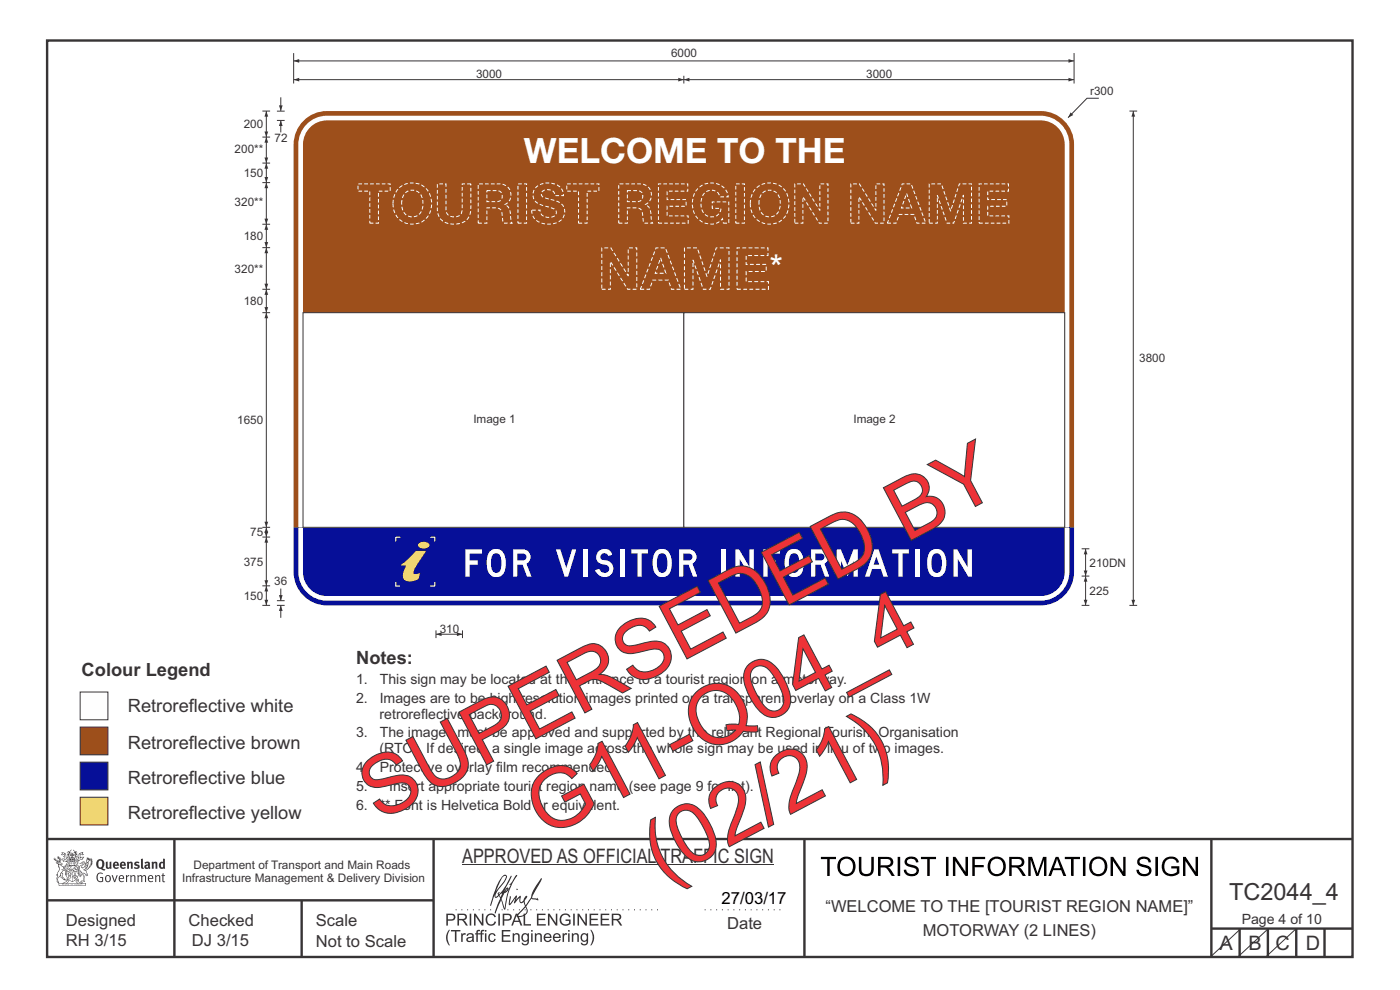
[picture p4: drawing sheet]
<svg xmlns="http://www.w3.org/2000/svg" width="297mm" height="210mm" viewBox="0 0 297 210" stroke-linecap="round" stroke-linejoin="round" font-family="sans-serif">
<g fill="none" stroke="#373435" stroke-width=".51">
<path d="M10 8.6h276.9v194.4h-276.9zM10 178h277M37 178v25M92 178v25M170.7 177.9v25M257 178v25M10 191h82M64 191v12M257 197h30M263 197v6M269 197v6M275 197v6"/>
<path d="M281 197v6"/>
</g>
<path d="M96.7 193h43.3M149.5 193h16.8" fill="none" stroke="#373435" stroke-width=".21" stroke-dasharray=".2 1" stroke-linecap="butt"/>
<path d="M98 183.5h66.2" fill="none" stroke="#373435" stroke-width=".21"/>
<g fill="#373435">
<path d="M21.1 182.6a.94 .94 0 0 0 .2 1.4 .84 .84 0 0 0 0-1.5zM20.7 182.5a.92 .92 0 0 1 1.1-.1 .92 .92 0 0 1 .3 1.2l-.3 .6 .6 .2-.1 .2-.6-.1a1.41 1.41 0 0 1-1.3-1.2z" fill-rule="evenodd"/>
<path d="M22.5 182.8h.3v1.1l.2 .1 .2-.1v-1.1h.4l.1 1.4a1.27 1.27 0 0 1-1.2-.1z" fill-rule="evenodd"/>
<path d="M24.5 183.1l-.1 .3h.4l-.1-.3zM24.1 183a.66 .66 0 0 1 .9-.1 .66 .66 0 0 1 .2 .8h-.8v.2a.42 .42 0 0 0 .7 0l.1 .2a.79 .79 0 0 1-1.1 0 .79 .79 0 0 1 0-1.1z" fill-rule="evenodd"/>
<path d="M25.9 183.1l-.1 .3h.5l-.1-.3zM25.6 183a.66 .66 0 0 1 .8-.1 .66 .66 0 0 1 .3 .8h-.9l.1 .2a.42 .42 0 0 0 .6 0l.2 .2a.79 .79 0 0 1-1.1 0 .79 .79 0 0 1 0-1.1z" fill-rule="evenodd"/>
<path d="M26.9 182.9l.4-.1v.1a.46 .46 0 0 1 .5-.1 .46 .46 0 0 1 .4 .4v1.1h-.4v-1l-.2-.2-.2 .1v1.1h-.4z" fill-rule="evenodd"/>
<path d="M28.5 183l.5-.2 .6 .1-.2 .3-.5-.1v.2a.56 .56 0 0 1 .7 .6 .56 .56 0 0 1-.8 .4l-.4-.1 .1-.3 .5 .1 .2-.1-.6-.4z" fill-rule="evenodd"/>
<path d="M29.9 182.2l.4-.1v1.8l.2 .4h-.4l-.2-.2z" fill-rule="evenodd"/>
<path d="M31.1 183.7v.3h.3v-.4zM30.6 183a.67 .67 0 0 1 .7-.2 .67 .67 0 0 1 .5 .5l.1 .8-.2 .3-.2-.2a.5 .5 0 0 1-.7 0 .5 .5 0 0 1 0-.7l.6-.1v-.3l-.6 .1z" fill-rule="evenodd"/>
<path d="M32.2 182.9l.3-.1 .1 .1a.46 .46 0 0 1 .5-.1 .46 .46 0 0 1 .3 .4v1.1h-.4v-1l-.1-.2-.3 .1v1.1h-.4z" fill-rule="evenodd"/>
<path d="M34.2 183.1v.7l.2 .2 .2-.1v-.7zM34.6 182.1l.4 .1v2.1l-.3-.1a.71 .71 0 0 1-1-.6 .71 .71 0 0 1 .9-.7z" fill-rule="evenodd"/>
<path d="M20.8 185.3l.7-.2 .3 .2-.1 .1a.69 .69 0 0 0-.9 .1 .69 .69 0 0 0-.1 .9l.3 .4 .5 .1h.2v-.7h-.4l-.1-.1h.7v.9a.96 .96 0 0 1-1.2-.1 .96 .96 0 0 1-.2-1.1z" fill-rule="evenodd"/>
<path d="M22.6 186a.57 .57 0 0 0-.1 .6 .57 .57 0 0 0 .6 .3 .7 .7 0 0 0-.2-1.1zM22.4 185.8a.69 .69 0 0 1 1.1 .6 .69 .69 0 0 1-1.1 .5 1.04 1.04 0 0 1 0-1.1z" fill-rule="evenodd"/>
<path d="M23.7 185.7l.2-.1 .4 1.3 .4-1.2h.3l-.6 1.4h-.2z" fill-rule="evenodd"/>
<path d="M25.6 185.8l-.2 .4h.7l-.2-.4zM25.3 185.8a.59 .59 0 0 1 .8-.1 .59 .59 0 0 1 .2 .7l-.9 .1a.45 .45 0 0 0 .3 .4 .45 .45 0 0 0 .5-.1l.1 .2a.74 .74 0 0 1-1-.1 .74 .74 0 0 1 0-1.1z" fill-rule="evenodd"/>
<path d="M26.7 185.7l.2-.1 .1 .3 .4-.3v.3l-.4 .2v1h-.3z" fill-rule="evenodd"/>
<path d="M27.6 185.7l.2-.1 .1 .2a.45 .45 0 0 1 .5-.2 .45 .45 0 0 1 .3 .4v1.1h-.2v-1.1l-.2-.2-.4 .2v1.1h-.2z" fill-rule="evenodd"/>
<path d="M29.1 185.7l.3-.1v.2l.4-.2 .4 .3 .3-.3a.37 .37 0 0 1 .5 .4v1.1h-.2v-1.1l-.2-.2-.4 .2v1.1h-.2v-1.1l-.2-.2-.4 .2v1.1h-.2z" fill-rule="evenodd"/>
<path d="M31.8 185.8l-.2 .4h.7l-.2-.4zM31.5 185.8a.59 .59 0 0 1 .8-.1 .59 .59 0 0 1 .2 .7l-.9 .1a.45 .45 0 0 0 .3 .4 .45 .45 0 0 0 .5-.1l.1 .2a.74 .74 0 0 1-1-.1 .74 .74 0 0 1 0-1.1z" fill-rule="evenodd"/>
<path d="M32.9 185.7l.2-.1v.2a.45 .45 0 0 1 .5-.2 .45 .45 0 0 1 .4 .4v1.1h-.2v-1.1l-.2-.2-.4 .2v1.1h-.3z" fill-rule="evenodd"/>
<path d="M34.5 185.3l.2-.1v.5h.3v.1h-.3v1v.1h.3l-.1 .2-.4-.1-.1-1.2h-.1v-.1h.1z" fill-rule="evenodd"/>
<path d="M13.2 180.9l.5 .2-.6 .2 .3-.3zM13.7 181.2l.2 .1 .1 1 .4-.5v.5h-.1l-.2 .3-.7 .1 .1-.3-.4-.1 .3-.1 .6 .2-.4-.7h.2zM13.2 180.7v.4l-.3 .2 .3 .1 .4-.2 .1 .4-.3 .2h.2l.2 .5-.4-.2-.4 .1 .5 .6 .2-.1 .8 .1-.6 .6 .2 .1 .6-.2-.1-.3 .3-.2h-.2l-.1 .5-.5 .1 .5-.7h-.5l.6-.2-.5 .1 .4-.3-.1-.6-.1-.1-.3 .5v-.2a.8 .8 0 0 0-.9-1.1z" fill-rule="evenodd"/>
<path d="M16.9 181.1l.6-.2-.3 .2 .4 .2zM16.8 181.2h.1l.1 .9 .3-.2 .4-.1-.3 .3v.2h-.4l-.3 .3-.1-.3h-.3l.1-.2-.1-.4 .4 .6 .1-.1zM16.2 181.5v.9l.4 .1h-.7l.7 .1-.2 .1h-.3l.4 .4h-.2v.4l-.5-.9 .5 1 .4-.6-.4-.2 .8-.5 .3 .1 .4-.5 .1-.2-.9 .2v-.7l.4 .2 .5-.1-.4-.2 .2-.3a.88 .88 0 0 0-1 1.2z" fill-rule="evenodd"/>
<path d="M15.5 182.9l.2 .2h-.1v.3l-.1-.3h-.1h.1z" fill-rule="evenodd"/>
<path d="M15 182.9l.3 .2h-.2v.3v-.3h-.2h.2z" fill-rule="evenodd"/>
<path d="M14.9 182.8h.9v.7l-.2 .1-.8-.1zM14.8 182.4l-.2 1.3h1.4l-.2-1.3-.1 .2h-.8z" fill-rule="evenodd"/>
<path d="M14.9 184.5v.2l.2-.1v-.1zM14.4 183.8l.2 .2-.3 .2v.5l.2 .1 .3-.1-.4-.4 .3 .2 .4-.1-.2-.4 .2-.2zM14.2 183.7h1a.5 .5 0 0 0 0 .8l-.3 .3a.47 .47 0 0 1-.6 0 .47 .47 0 0 1 0-.7l.1-.1z" fill-rule="evenodd"/>
<path d="M15.6 184.2l.1-.1a.33 .33 0 0 1 .5-.2 .33 .33 0 0 1 .1 .5l-.3-.1 .2-.2h-.4l-.1 .1 .2 .1 .1 .2h.3v.3h-.6l.1-.2-.3-.1zM15.5 184.2l-.2 .4h.3l-.1 .2h.9v-.2a.44 .44 0 0 0 0-.7 .44 .44 0 0 0-.7 .1z" fill-rule="evenodd"/>
<path d="M15.7 185.7l.4 .1zM15.9 185.2l.1 .4h-.2zM15.9 185.1l-.3 .7-.3 .2a.98 .98 0 0 1 1.1 .1z" fill-rule="evenodd"/>
<path d="M15.6 186l.3 .2v-.2h.2l-.2 .5v-.2l-.3 .1 .2-.2z" fill-rule="evenodd"/>
<path d="M15 185.3l.1 .1-.2 .3zM14.6 185.9h.4a.22 .22 0 0 1-.2 .3 .22 .22 0 0 1-.2-.3zM14.5 185.3l.2 .4zM14.5 185.8l.5 .1zM14.7 185.2l.2 .1-.1 .4zM14.4 185.2l.1 .5a.36 .36 0 0 0 0 .5 .36 .36 0 0 0 .5 0 .36 .36 0 0 0 0-.5 .41 .41 0 0 0 0-.5 .41 .41 0 0 0-.6 0z" fill-rule="evenodd"/>
<path d="M14.6 184.1l.2 .2z" fill-rule="evenodd"/>
<path d="M18.3 183.4l.1-.1-.1 .4-.4 .4z" fill-rule="evenodd"/>
<path d="M17.5 182.9l.2-.1 .2 .2-.7 .8v.3l.3 .1a1.07 1.07 0 0 0 .7-.9l.4-.3v.2a1.36 1.36 0 0 1-1 1.3 1.32 1.32 0 0 0 1.2-1.6l.5-.7-.2 .5 .3-.2-.3 .4 .4-.2-.4 .5 .4-.1-.5 .2h.4l-.4 .2h.4l-.4 .1 .1 .1h-.2l.1 .2-.3 .1a.82 .82 0 0 1-.9 .6l.3 .1 .5 .9-.3 .1-.2-.4-.4-.2 .1 1.8 .2 .1-.6 .2-.2-.2 .5-.1v-.2a2.24 2.24 0 0 0-.7-2.1l-.1-.2a.7 .7 0 0 1 .7-1l.1-.2zM16.6 184.6l.4 1.2 .2-.8 .2 .3-.4 .7-.3-.8h-.2l.2-.2zM18.5 182.2l.1 .3 .1-.2 .1 .3 .1-.3v.2l-.7 .6zM16.8 183.2l.7-.1v.2a.87 .87 0 0 0-.7 .6 .87 .87 0 0 0 .2 .9l.1 .4-.1 .5-.2-1.1-.2-.1-.2 .1 .2 .3-.2 .3 .3 .1 .2 .7h.3l.2-.6a1.61 1.61 0 0 1 .2 1.4h-.3l-.2 .3h.2l.1 .2 .2-.2h.4l-.1-.3-.1-1.5 .2 .1a.4 .4 0 0 0 .2 .3 .4 .4 0 0 0 .5 0l-.5-1 .8-.6 .1-.3h.2l-.1-.1 .4-.3h-.2l.2-.3-.1 .1 .1-.3-.1 .1 .1-.4h-.1l.1-.3-.1-.1-.1 .2-.1-.4-.3 .4v-.4l-.1 .2-.2-.3v.3l-.3-.4-.3 1.6a.58 .58 0 0 1-.8 .6l.7-.8v-.4h-.4z" fill-rule="evenodd"/>
<path d="M18.2 185.4l.2 .1z" fill-rule="evenodd"/>
<path d="M12.5 187.5h5.6v.3h-5.5zM13.5 187.4l.5-.3 .4-.4v.1l.1 .1-.3 .4zM14 186.6h.2l-.1 .2zM16.3 186.7l.3 .4 .6 .3h-.6l-.3-.2-.1-.3zM16.4 186.6h.2l-.1 .2zM12.4 187.4l.1 .5h5.7l.1-.5-.8-.1-.7-.2-.2-.2 .1-.4a.47 .47 0 0 0-.6 .3 .47 .47 0 0 0 .4 .6h-2.3a.47 .47 0 0 0 .4-.6 .47 .47 0 0 0-.6-.3l.1 .4-.3 .2-.6 .2z" fill-rule="evenodd"/>
<path d="M13.3 187.6v.1zM13.3 187.5l-.1 .3h.2z" fill-rule="evenodd"/>
<path d="M13.5 187.5l.1 .3 .1-.3v.2z" fill-rule="evenodd"/>
<path d="M13.9 187.5l.1 .3zM13.8 187.5v.3l.2-.1v-.1z" fill-rule="evenodd"/>
<path d="M14.2 187.6l.1 .1zM14.2 187.5l-.1 .3h.3z" fill-rule="evenodd"/>
<path d="M14.4 187.5h.2v.3h-.2z" fill-rule="evenodd"/>
<path d="M15.1 187.6v.1zM15.1 187.5l-.2 .3h.3z" fill-rule="evenodd"/>
<path d="M15.2 187.5h.2v.3z" fill-rule="evenodd"/>
<path d="M15.8 187.5h.2l-.1 .3z" fill-rule="evenodd"/>
<path d="M16.1 187.5l.1 .3z" fill-rule="evenodd"/>
<path d="M16.3 187.5l.1 .3zM16.3 187.5v.3l.2-.1v-.1z" fill-rule="evenodd"/>
<path d="M16.6 187.5h.2v.3h-.2z" fill-rule="evenodd"/>
<path d="M16.9 187.5l.1 .3h-.1z" fill-rule="evenodd"/>
<path d="M17.1 187.5l.1 .3z" fill-rule="evenodd"/>
<path d="M17.3 187.5l.1 .3z" fill-rule="evenodd"/>
<path d="M14.9 182.1a.71 .71 0 0 1 .9 .1zM15.6 182.2l.2 .2zM15 182.2l.3 .1zM14.8 182.3l.1 .1zM15.2 181.9h.2zM15.2 181.3h.1v.2zM15.2 181h.2v.2zM15.3 181.6l.1 .2h-.2zM15.4 181.3l.1 .2zM14.9 181.3l.2 .2h-.2zM15.6 181.3h.1v.2zM14.4 180.6l-.3 .3 .5-.2v.5l-.3-.1-.1 .6 .2-.5 .3 .9-.1 .4h1.3v-.4l.4-.9 .1 .4-.1-.6-.2 .1v-.4l.3 .2-.2-.4-.2 .3-.5-.6v.1a.41 .41 0 0 1 .3 .4 .41 .41 0 0 1-.2 .4l.2-.2a1 1 0 0 1 0 1.1l-.3-.1v-.3h.4l-.2-.2 .2-.3-.3 .1v-.4l-.3 .2-.2-.2 .1 .4-.4-.1 .1 .3-.1 .2h.4l-.1 .3-.3 .1a.93 .93 0 0 1 .1-1.1l.1 .3-.1-.4h-.1l.4-.6-.5 .5-.1-.1z" fill-rule="evenodd"/>
<path d="M12.4 183.4l.4 .1 .6 .5v.3a.83 .83 0 0 1 .6 1.1v-.2a.8 .8 0 0 0-1-.8l.4 .2-.6 .7-.1 .5a.95 .95 0 0 0-.3 1.3l-.2-.1a.77 .77 0 0 1 .2-1.1l-.1-.5-.2 .1 .3-.5a1.31 1.31 0 0 0 0-1.6zM13 185.3h.2v.8l.5 .4-.2-.1a.68 .68 0 0 1-.6-.8zM12.1 183a.68 .68 0 0 1 1 .3l-.5 .1-.2-.3zM11.4 182.1a1.19 1.19 0 0 0 .9 .8h-.5l.5 .4 .1 .6a.9 .9 0 0 1-.2 1.2l-.3 .5h.3v.2a1.04 1.04 0 0 0-.1 1.2l.1 .3 .3-.1v-.1a.8 .8 0 0 1 .2-1.1l.1-.3a.89 .89 0 0 0 1.1 .9l-.7-.6 .2-.8-.3-.1 .4-.5 .4 .3v.8a1.01 1.01 0 0 0-.2-1.4l.3-.5-.4 .3a.41 .41 0 0 1 .4-.5h-.1l-.5 .2-.5-.3 .3-.1a.5 .5 0 0 0-.5-.5l.3-.3-.3 .1 .2-.4v-.2l-.2 .3v-.6l-.1 .4-.2-.6v.3l-.3-.2 .3 .3-.3-.1a.62 .62 0 0 1 .5 .9l-.1-.4v.4l-.3-.1v-.4l-.1 .3-.1-.3-.2 .2v-.5l-.1 .3-.1-.4v.4z" fill-rule="evenodd"/>
<path d="M12.6 183.1l.1-.1 .2 .2z" fill-rule="evenodd"/>
<path d="M14 183.6h2.7v1l-.1-.9h-2.6v1.2h2.6v-.3v.6v-.2h-1.2v2a2.13 2.13 0 0 0 1.3-1.8 1.69 1.69 0 0 1-1.6 1.8l-.6-.4-.4-.6-.1-1.2v.6l.4 .8 .9 .8v-2h-1.2z" fill-rule="evenodd"/>
<circle cx="17.7" cy="182.9" r=".08"/>
</g>
<path d="M94.7 193.8h.9a.77 .77 0 0 1 1 .7 .77 .77 0 0 1-.9 .8h-.7v1h-.3zM95 194.1v.9h.7a.47 .47 0 0 0 .6-.4 .47 .47 0 0 0-.6-.5zM97 193.8h1.2a.7 .7 0 0 1 .9 .6 .7 .7 0 0 1-.7 .8l.9 1.1h-.5l-.3-.5a.9 .9 0 0 0-1.1-.6v1.1h-.4zM97.4 194.1v.8h.7a.44 .44 0 0 0 .6-.3 .44 .44 0 0 0-.5-.5zM99.6 193.8h.4v2.5h-.4zM100.6 193.8h.3l1.3 2v-2h.4v2.5h-.4l-1.3-2v2h-.3zM103.4 194a1.1 1.1 0 0 1 1.8 .5l-.3 .1a.82 .82 0 0 0-1.1-.5 .82 .82 0 0 0-.4 1.2 .78 .78 0 0 0 .7 .8 .78 .78 0 0 0 .8-.7l.3 .1a1.17 1.17 0 0 1-1.4 .8 1.17 1.17 0 0 1-.8-1.5zM105.7 193.8h.4v2.5h-.4zM106.6 193.8h1a.77 .77 0 0 1 1 .7 .77 .77 0 0 1-1 .8h-.6v1h-.4zM107 194.1v.9h.6a.47 .47 0 0 0 .6-.4 .47 .47 0 0 0-.6-.5zM109.4 193.8h.4l1 2.5h-.4l-.3-.7h-1l-.3 .7h-.3zM109.6 194.1l-.4 1.2h.8zM111.1 193.8h.3v2.2h1.2v.3h-1.5zM113.9 193.8h1.8v.3h-1.5v.8h1.4v.3h-1.4v.8h1.6v.3h-1.9zM116.2 193.8h.4l1.3 2v-2h.3v2.5h-.3l-1.3-2v2h-.4zM119.1 194a1.15 1.15 0 0 1 1.9 .5l-.3 .1a.91 .91 0 0 0-1.3-.4 .91 .91 0 0 0-.3 1.3 .98 .98 0 0 0 1.6 .3v-.5h-.7v-.3h1v1a1.37 1.37 0 0 1-1.9 0 1.37 1.37 0 0 1 0-2zM121.6 193.8h.3v2.5h-.3zM122.5 193.8h.4l1.3 2v-2h.3v2.5h-.3l-1.4-2v2h-.3zM125.1 193.8h1.8v.3h-1.5v.8h1.4v.3h-1.4v.8h1.6v.3h-1.9zM127.4 193.8h1.9v.3h-1.5v.8h1.4v.3h-1.4v.8h1.5v.3h-1.9zM129.8 193.8h1.1a.7 .7 0 0 1 .9 .6 .7 .7 0 0 1-.7 .8l.9 1.1h-.4l-.3-.5a.9 .9 0 0 0-1.2-.6v1.1h-.3zM130.1 194.1v.8h.7a.44 .44 0 0 0 .6-.3 .44 .44 0 0 0-.5-.5zM95.2 197.2h.3l-.4 .7a2.89 2.89 0 0 0 .4 2.6h-.3a2.55 2.55 0 0 1 0-3.3zM95.7 197.3h2v.3h-.9v2.2h-.3v-2.2h-.8zM97.8 198h.3v.2l.2-.2h.4h.1l-.1 .3a.41 .41 0 0 0-.5 .1 .41 .41 0 0 0 0 .4v1h-.4zM99.1 198.2a.83 .83 0 0 1 1.1-.2 .83 .83 0 0 1 .3 1l.1 .8h-.3l-.1-.2a.66 .66 0 0 1-.9 .3 .66 .66 0 0 1-.3-.9l1.2-.4a.46 .46 0 0 0-.4-.4 .46 .46 0 0 0-.5 .3h-.3zM99.3 199.1a.32 .32 0 0 0 0 .4 .32 .32 0 0 0 .5 .1l.3-.3 .1-.4zM101.1 197.4l.7-.1v.2l-.4 .2v.3h.3v.2h-.3v1.6h-.3v-1.6h-.3v-.2h.3zM102.1 197.4l.7-.1-.1 .2-.4 .2v.3h.3v.2h-.3v1.6h-.3v-1.6h-.3v-.2h.3zM102.9 197.3h.3v.3h-.3zM102.9 198h.3v1.8h-.3zM103.8 198.1a.78 .78 0 0 1 1.3 .4l-.3 .1a.5 .5 0 0 0-.6-.4 .5 .5 0 0 0-.3 .7 .5 .5 0 0 0 .3 .7 .5 .5 0 0 0 .7-.5l.3 .1a.85 .85 0 0 1-1.2 .6 .85 .85 0 0 1-.4-1.3zM106.4 197.3h1.9v.3h-1.5v.7h1.4v.3h-1.4v.9h1.5v.3h-1.9zM108.8 198h.2v.2a.65 .65 0 0 1 .8-.3 .65 .65 0 0 1 .4 .8v1.1h-.3v-1.1a.45 .45 0 0 0-.5-.5 .45 .45 0 0 0-.3 .6v1h-.3zM110.9 198.1l.5-.2 .5 .3v-.2h.3v1.6a.8 .8 0 0 1-.6 .9 .8 .8 0 0 1-.9-.5h.3a.52 .52 0 0 0 .6 .2 .52 .52 0 0 0 .3-.6 .88 .88 0 0 1-1.2-.3 .88 .88 0 0 1 .2-1.2zM111.1 198.4a.6 .6 0 0 0-.1 .8 .6 .6 0 0 0 .9 0 .61 .61 0 0 0-.1-.7 .61 .61 0 0 0-.7-.1zM112.7 197.3h.3v.3h-.3zM112.7 198h.3v1.8h-.3zM113.5 198h.2v.2a.65 .65 0 0 1 .8-.3 .65 .65 0 0 1 .4 .8v1.1h-.3v-1.1a.45 .45 0 0 0-.5-.5 .45 .45 0 0 0-.3 .6v1h-.3zM115.6 198.2a.85 .85 0 0 1 1-.2 .85 .85 0 0 1 .4 1h-1.4a.53 .53 0 0 0 .4 .6 .53 .53 0 0 0 .7-.4l.3 .1a.91 .91 0 0 1-1.3 .4 .91 .91 0 0 1-.3-1.3zM115.8 198.3l-.1 .4h1l-.4-.5zM117.5 198.2a.85 .85 0 0 1 1-.2 .85 .85 0 0 1 .5 1h-1.4a.53 .53 0 0 0 .4 .6 .53 .53 0 0 0 .6-.4l.4 .1a.91 .91 0 0 1-1.3 .4 .91 .91 0 0 1-.3-1.3zM117.8 198.3l-.2 .4h1l-.3-.5zM119.3 198h.3v.2l.2-.2h.4h.1l-.1 .3a.41 .41 0 0 0-.5 .1 .41 .41 0 0 0 0 .4v1h-.4zM120.5 197.3h.3v.3h-.3zM120.5 198h.3v1.8h-.3zM121.3 198h.3v.2a.65 .65 0 0 1 .8-.3 .65 .65 0 0 1 .4 .8v1.1h-.3v-1.1a.45 .45 0 0 0-.5-.5 .45 .45 0 0 0-.4 .6v1h-.3zM123.4 198.1l.5-.2 .6 .3v-.2h.3v1.6a.8 .8 0 0 1-.6 .9 .8 .8 0 0 1-1-.5h.3a.52 .52 0 0 0 .7 .2 .52 .52 0 0 0 .2-.6 .88 .88 0 0 1-1.1-.3 .88 .88 0 0 1 .1-1.2zM123.6 198.4a.6 .6 0 0 0-.1 .8 .6 .6 0 0 0 .9 0 .61 .61 0 0 0 0-.7 .61 .61 0 0 0-.8-.1zM125.2 197.2h.2a2.55 2.55 0 0 1 0 3.3h-.2a2.92 2.92 0 0 0 0-3.3z" fill="#373435"/>
<g fill="#252726">
<path d="M107.5 188.7l.2-.2-.5 .6zM106.3 189.5l.2 .1-.3 .7-.2-.4zM106.8 185.9l.5-.1a9.3 9.3 0 0 1-2 3.2l-.1 .2 1-2.5zM106.5 186a14.7 14.7 0 0 0-2.2 4.9l-.3 1.1 .1 .2 .8-2.4a.42 .42 0 0 0 .2 .7 .42 .42 0 0 0 .6-.3l.1-.2 .3 .5-1.1 3.2h.2l1.1-2.8 .6 1.9 .2 .2 .2-.5a13.5 13.5 0 0 1 2-6.2l.4-.6-.1-.1-1.6 2.1 .4-.1a14.9 14.9 0 0 0-1.3 5.1l-.4-1.2a1.39 1.39 0 0 1 .2-1.8l.1-.2a.92 .92 0 0 0 .8-1.2 .75 .75 0 0 0-.8 .7l-.1 .2 1.6-3.4-.1-.1-.4 .8a10.5 10.5 0 0 1-2.2 3.2l.2-.4a.32 .32 0 0 0-.4 .2 .32 .32 0 0 0 .1 .4l-.5 .3a3.2 3.2 0 0 1 1.1-2.2l.5-.6a2.49 2.49 0 0 0 .7-1.7l-.4-.2z" fill-rule="evenodd"/>
<path d="M111.5 192.4a1.15 1.15 0 0 1 .1 1.3 1.15 1.15 0 0 1-1.2 .6h-.6zM108.1 190.1l-.2 1.7 .2 .2 1.2-1.5-.2 1.1 1.1-1.2a.94 .94 0 0 0 .4 1.2l.5-.3 .3 .9-1.2 1.3a.98 .98 0 0 0-.5 1 1.9 1.9 0 0 0 2.3-1.3l-.1-.3a1.02 1.02 0 0 1 .2-1.4l.6-.9 1.5 .3-.2-.5v.3l-1.1-.2v-.3l2-3.5 .1-.3-.2-.1-1.8 2.7a6.6 6.6 0 0 1-1.5 3l-.1-.2a1.01 1.01 0 0 1 .4-1.4v-.3l-.2-.1-.4 .4-.1 .6-.6 .4-.1-.4 .1-.9-.2-.1-.9 .9 .3-.9-.2-.1-1.4 1.8 .3-1.4v-.2z" fill-rule="evenodd"/>
<path d="M109.6 188.5l.3 .3h-.3z" fill-rule="evenodd"/>
</g>
<path d="M17 146.8h5.9v5.9h-5.9z" fill-rule="evenodd" fill="#fefefe" stroke="#373435" stroke-width=".21"/>
<path d="M17 154.2h5.9v5.9h-5.9z" fill-rule="evenodd" fill="#9d4f1b" stroke="#373435" stroke-width=".21"/>
<path d="M174.1 181.8h3.2v.4h-1.3v3.6h-.5v-3.6h-1.4zM178.2 182.3a2.05 2.05 0 0 1 3.2 .7 2.05 2.05 0 0 1-1.6 2.9 2.1 2.1 0 0 1-2.1-1.3 2.1 2.1 0 0 1 .5-2.3zM178.6 182.5a1.66 1.66 0 0 0-.4 1.9 1.66 1.66 0 0 0 1.7 1 1.68 1.68 0 0 0 1.1-1.7 1.68 1.68 0 0 0-1.4-1.5zM182.2 181.8h.5v2.3a1.08 1.08 0 0 0 1.1 1.3 1.08 1.08 0 0 0 1-1.3v-2.3h.6v2.3a1.6 1.6 0 0 1-1.6 1.8 1.6 1.6 0 0 1-1.6-1.8zM186.3 181.8h1.8a1.12 1.12 0 0 1 1.4 .9 1.12 1.12 0 0 1-1.1 1.3l.6 .5 .8 1.3h-.6l-.6-.8a1.35 1.35 0 0 0-1.2-1h-.6v1.8h-.5zM186.8 182.2v1.3h1.2a.71 .71 0 0 0 .9-.5 .71 .71 0 0 0-.8-.8zM190.4 181.8h.6v4h-.6zM192.2 182.1a1.59 1.59 0 0 1 2.6 .8h-.5a1.01 1.01 0 0 0-.9-.7 1.01 1.01 0 0 0-1 .6l.3 .4a3 3 0 0 1 2.2 1.1 1.33 1.33 0 0 1-1.8 1.6 1.38 1.38 0 0 1-1.4-1.4h.5a1.16 1.16 0 0 0 1 .9 1.16 1.16 0 0 0 1.2-.7 1.1 1.1 0 0 0-1.2-.8 1.14 1.14 0 0 1-1.1-.5 1.14 1.14 0 0 1 .1-1.3zM195.4 181.8h3.2v.4h-1.4v3.6h-.5v-3.6h-1.3zM241.5 182.1a1.59 1.59 0 0 1 2.7 .8h-.5a1.01 1.01 0 0 0-.9-.7 1.01 1.01 0 0 0-1.1 .6l.4 .4a3 3 0 0 1 2.1 1.1 1.33 1.33 0 0 1-1.8 1.6 1.38 1.38 0 0 1-1.3-1.4h.5a1.16 1.16 0 0 0 1 .9 1.16 1.16 0 0 0 1.2-.7 1.1 1.1 0 0 0-1.2-.8 1.14 1.14 0 0 1-1.2-.5 1.14 1.14 0 0 1 .1-1.3zM245.1 181.8h.5v4h-.5zM247 182.3a1.88 1.88 0 0 1 3.1 .6l-.5 .1a1.42 1.42 0 0 0-1.8-.7 1.42 1.42 0 0 0-.8 1.8 1.57 1.57 0 0 0 2.7 .9v-.8h-1.2v-.5h1.7v1.5a2.18 2.18 0 0 1-3.1 .2 2.18 2.18 0 0 1-.1-3.1zM251 181.8h.5l2.1 3.1v-3.1h.6v4h-.6l-2.1-3.2v3.2h-.5zM200.7 181.8h.5v4h-.5zM202.2 181.8h.5l2.1 3.1v-3.1h.5v4h-.5l-2.1-3.2v3.2h-.5zM206.3 181.8h2.7v.4h-2.2v1.3h1.9v.5h-1.9v1.8h-.5zM210.1 182.3a2.05 2.05 0 0 1 3.2 .7 2.05 2.05 0 0 1-1.6 2.9 2.1 2.1 0 0 1-2.1-1.3 2.1 2.1 0 0 1 .5-2.3zM210.5 182.5a1.66 1.66 0 0 0-.4 1.9 1.66 1.66 0 0 0 1.6 1 1.68 1.68 0 0 0 1.1-1.7 1.68 1.68 0 0 0-1.3-1.5zM214.1 181.8h1.8a1.12 1.12 0 0 1 1.4 .9 1.12 1.12 0 0 1-1.1 1.3l.6 .5 .8 1.3h-.6l-.6-.8a1.35 1.35 0 0 0-1.2-1h-.6v1.8h-.5zM214.6 182.2v1.3h1.2a.71 .71 0 0 0 .9-.5 .71 .71 0 0 0-.8-.8zM218.1 181.8h.8l1.2 3.4 1.2-3.4h.7v4h-.5v-3.4l-1.2 3.4h-.5l-1.1-3.4v3.4h-.6zM224 181.8h.5l1.7 4h-.6l-.5-1.2h-1.7l-.4 1.2h-.6zM224.2 182.2l-.6 1.9h1.3zM225.9 181.8h3.2v.4h-1.3v3.6h-.6v-3.6h-1.3zM229.7 181.8h.6v4h-.6zM231.6 182.3a2.05 2.05 0 0 1 3.2 .7 2.05 2.05 0 0 1-1.6 2.9 2.1 2.1 0 0 1-2.1-1.3 2.1 2.1 0 0 1 .5-2.3zM232 182.5a1.66 1.66 0 0 0-.3 1.9 1.66 1.66 0 0 0 1.6 1 1.68 1.68 0 0 0 1.1-1.7 1.68 1.68 0 0 0-1.4-1.5zM235.6 181.8h.5l2.2 3.1v-3.1h.5v4h-.6l-2.1-3.2v3.2h-.5z" fill="#000"/>
<path d="M17 169.1h5.9v5.9h-5.9z" fill-rule="evenodd" fill="#ffd520" stroke="#373435" stroke-width=".21"/>
<path d="M17 161.7h5.9v5.9h-5.9z" fill-rule="evenodd" fill="#060f98" stroke="#373435" stroke-width=".21"/>
<path d="M263.3 196.9l-6.5 6.1M269.1 196.9l-6.5 6.1" fill="none" stroke="#373435" stroke-width=".21"/>
<path d="M64.7 25.3a7 7 0 0 1 4.6-1.7h151.5a7.1 7.1 0 0 1 7.1 7v81.3h-165.6v-81.3a7.1 7.1 0 0 1 2.4-5.3z" fill-rule="evenodd" fill="#9d4f1b"/>
<path d="M62.3 111.9h165.6v9.4a7.1 7.1 0 0 1-7.1 7.1h-151.5a7.1 7.1 0 0 1-7-7.1zM63.3 111.9h163.6v9.4a6.1 6.1 0 0 1-6.1 6.1h-151.5a6.1 6.1 0 0 1-6-6.1zM64.3 111.9h161.6v9.4a5.1 5.1 0 0 1-5.1 5.1h-151.5a5.1 5.1 0 0 1-5-5.1z" fill-rule="evenodd" fill="#060f98"/>
<path d="M65.1 26.3a6 6 0 0 1 4.2-1.7h151.5a6.1 6.1 0 0 1 6.1 6v81.3h-163.6v-81.3a6.1 6.1 0 0 1 1.8-4.3zM66.1 26.7a5 5 0 0 1 3.2-1.2h151.5a5.1 5.1 0 0 1 5.1 5.1v81.3h-161.6v-81.3a5.1 5.1 0 0 1 1.8-3.9z" fill-rule="evenodd" fill="#fefefe"/>
<g fill="#fefefe">
<path d="M98.7 116.5h3.6v.9h-2.7v1.5h1.7v.9h-1.7v2.5h-.9z"/>
<path d="M117.9 116.5h1l1.2 4 1.3-4h.9l-1.8 5.8h-.7z"/>
<path d="M123.8 116.5h.9v5.8h-.9z"/>
<path d="M127 116.9a1.72 1.72 0 0 1 2.9 .8l-.8 .2a.81 .81 0 0 0-1.3-.5 .81 .81 0 0 0 0 1.3 1.98 1.98 0 0 1 2.2 2.6 2.04 2.04 0 0 1-2 1.1 2.04 2.04 0 0 1-1.8-1.5l.9-.2a1.06 1.06 0 0 0 1.2 .8 1.06 1.06 0 0 0 .9-1.1l-.3-.4-.4-.2a1.71 1.71 0 0 1-1.9-2.3z"/>
<path d="M131.6 116.5h.9v5.8h-.9z"/>
<path d="M133.9 116.5h3.6v.9h-1.4v4.9h-.8v-4.9h-1.4z"/>
<path d="M153.1 116.5h.9v5.8h-.9z"/>
<path d="M156 116.5h.8l2.2 3.8v-3.8h.9v5.8h-.8l-2.2-3.7v3.7h-.9z"/>
<path d="M161.9 116.5h3.6v.9h-2.7v1.5h1.8v.9h-1.8v2.5h-.9z"/>
<path d="M177.5 116.5h.9l1.4 3.4 1.3-3.4h.9v5.8h-.9v-3.3l-1.3 3.3-1.4-3.3v3.3h-.9z"/>
<path d="M189.3 116.5h3.5v.9h-1.3v4.9h-.9v-4.9h-1.3z"/>
<path d="M194.2 116.5h.9v5.8h-.9z"/>
<path d="M202.3 116.5h.8l2.2 3.8v-3.8h.9v5.8h-.8l-2.2-3.7v3.7h-.9z"/>
<path d="M103.9 117a4.5 4.5 0 0 0 .2 5 1.96 1.96 0 0 0 2.1 .2 1.96 1.96 0 0 0 1.1-1.8 3.5 3.5 0 0 0-1.3-3.8 1.94 1.94 0 0 0-2.1 .4zM104.6 117.6l.2-.1a.98 .98 0 0 1 1.5 .8 3.2 3.2 0 0 1-.5 3.1 1.01 1.01 0 0 1-1.5-.8l-.1-1.7 .1-.8z"/>
<path d="M109.7 117.4h1.3a.71 .71 0 0 1 .7 .7 .71 .71 0 0 1-.7 .8h-1.3zM108.9 116.5v5.8h.8v-2.5h1.2l.9 2.5h1l-1.1-2.7a1.63 1.63 0 0 0 .8-1.8 1.63 1.63 0 0 0-1.5-1.3z"/>
<path d="M139.1 117a4.5 4.5 0 0 0 .2 5 1.96 1.96 0 0 0 2.1 .2 1.96 1.96 0 0 0 1.1-1.8 3.5 3.5 0 0 0-1.3-3.8 1.94 1.94 0 0 0-2.1 .4zM139.8 117.6l.2-.1a.98 .98 0 0 1 1.5 .8 3.2 3.2 0 0 1-.5 3.1 1.01 1.01 0 0 1-1.5-.8l-.1-1.7 .1-.8z"/>
<path d="M144.9 117.4h1.3a.71 .71 0 0 1 .7 .7 .71 .71 0 0 1-.7 .8h-1.3zM144.1 116.5v5.8h.8v-2.5h1.2l.9 2.5h1l-1.1-2.7a1.63 1.63 0 0 0 .8-1.8 1.63 1.63 0 0 0-1.5-1.3z"/>
<path d="M167.1 117a4.5 4.5 0 0 0 .2 5 1.96 1.96 0 0 0 2.1 .2 1.96 1.96 0 0 0 1.1-1.8 3.5 3.5 0 0 0-1.3-3.8 1.94 1.94 0 0 0-2.1 .4zM167.8 117.6l.2-.1a.98 .98 0 0 1 1.5 .8 3.2 3.2 0 0 1-.5 3.1 1.01 1.01 0 0 1-1.5-.8l-.1-1.7 .1-.8z"/>
<path d="M172.9 117.4h1.3a.71 .71 0 0 1 .7 .7 .71 .71 0 0 1-.7 .8h-1.3zM172.1 116.5v5.8h.8v-2.5h1.2l.9 2.5h1l-1.1-2.7a1.63 1.63 0 0 0 .8-1.8 1.63 1.63 0 0 0-1.5-1.3z"/>
<path d="M185.5 116.5h.9l2 5.8h-1l-.5-1.6h-1.9l-.5 1.6h-1zM185.9 118.1l-.6 1.7h1.2z"/>
<path d="M197.4 117a4.5 4.5 0 0 0 .1 5 1.96 1.96 0 0 0 2.2 .2 1.96 1.96 0 0 0 1-1.8 3.5 3.5 0 0 0-1.3-3.8 1.94 1.94 0 0 0-2 .4zM198 117.6l.2-.1a.98 .98 0 0 1 1.5 .8 3.2 3.2 0 0 1-.5 3.1 1.01 1.01 0 0 1-1.5-.8l-.1-1.7 .2-.8z"/>
</g>
<path d="M85.1 119.8l1.4-1.2 1.7-1.8h2.2l-1.9 2.9a2.89 2.89 0 0 0-.8 1.9 1.16 1.16 0 0 0 1.5-.1l-.5 1.4-.5 .2a2.31 2.31 0 0 1-2.6-.3 2.19 2.19 0 0 1 .1-1.8l.4-1.1h-1zM88.8 115.4a1.51 1.51 0 0 1 2.3 .2 1.4 1.4 0 0 1-2.4 0z" fill-rule="evenodd" fill="#ffd520"/>
<path d="M84.9 114h-.9v.9M91.3 114h.9v.9M84 123.4v.9h.9M92.2 123.4v.9h-.9" fill="none" stroke="#fefefe" stroke-width=".21"/>
<path d="M64.3 66.3h80.8v45.6h-80.8z" fill-rule="evenodd" fill="#fff" stroke="#373435" stroke-width=".21"/>
<path d="M62.3 16.9h82.8" fill="none" stroke="#373435" stroke-width=".21"/>
<g fill="#373435">
<path d="M62.3 16.9l1.2-.4v.8z"/>
<path d="M143.9 16.5l1.2 .4-1.2 .4z"/>
</g>
<path d="M145.1 16.1v1.6M145.1 16.9h82.8" fill="none" stroke="#373435" stroke-width=".21"/>
<g fill="#373435">
<path d="M226.7 16.5l1.2 .4-1.2 .4z"/>
<path d="M145.1 16.9l1.2-.4v.8z"/>
</g>
<path d="M62.3 12.9h165.6M62.3 11.3v6.4" fill="none" stroke="#373435" stroke-width=".21"/>
<g fill="#373435">
<path d="M62.3 12.9l1.2-.4v.8z"/>
<path d="M226.7 12.5l1.2 .4-1.2 .4z"/>
</g>
<path d="M233.1 20.8h-2.5l-4 4.2" fill="none" stroke="#373435" stroke-width=".21"/>
<path d="M227.1 23.8l.6 .6-1.1 .6z" fill="#373435"/>
<path d="M55.7 111.9h1.6M56.5 113.9v10.4" fill="none" stroke="#373435" stroke-width=".21"/>
<g fill="#373435">
<path d="M56.1 123.1h.8l-.4 1.2z"/>
<path d="M56.5 113.9l.4 1.2h-.8z"/>
</g>
<path d="M59.6 124.8v2.6" fill="none" stroke="#373435" stroke-width=".21"/>
<path d="M59.2 126.2h.8l-.4 1.2z" fill="#373435"/>
<path d="M227.9 11.3v6.4M230.3 116.4v5.8M58.7 127.4h1.7M229.5 122.2h1.6" fill="none" stroke="#373435" stroke-width=".21"/>
<g fill="#373435">
<path d="M230.3 116.4l.4 1.2h-.8z"/>
<path d="M229.9 121h.8l-.4 1.2z"/>
</g>
<path d="M239.6 23.6h1.6M240.4 23.6v104.8M239.6 128.4h1.6" fill="none" stroke="#373435" stroke-width=".21"/>
<g fill="#373435">
<path d="M240.4 23.6l.4 1.1h-.8z"/>
<path d="M240 127.2h.8l-.4 1.2z"/>
</g>
<path d="M59.6 128.4v2.7" fill="none" stroke="#373435" stroke-width=".21"/>
<path d="M59.6 128.4l.4 1.2h-.8z" fill="#373435"/>
<path d="M59.6 20.6v2.9" fill="none" stroke="#373435" stroke-width=".21"/>
<path d="M59.2 22.3h.8l-.4 1.2z" fill="#373435"/>
<path d="M59.6 25.5v2.6" fill="none" stroke="#373435" stroke-width=".21"/>
<path d="M59.6 25.5l.4 1.2h-.8z" fill="#373435"/>
<path d="M58.7 25.5h1.7M56.5 66.3v45.6M55.7 128.4h1.6M58.7 128.4h1.7" fill="none" stroke="#373435" stroke-width=".21"/>
<g fill="#373435">
<path d="M56.1 110.7h.8l-.4 1.2z"/>
<path d="M56.5 66.3l.4 1.2h-.8z"/>
</g>
<path d="M55.7 29.1h1.6M56.5 23.6v5.5M58.7 23.6h1.7" fill="none" stroke="#373435" stroke-width=".21"/>
<g fill="#373435">
<path d="M56.1 27.9h.8l-.4 1.2z"/>
<path d="M56.5 23.6l.4 1.1h-.8z"/>
</g>
<path d="M55.7 23.6h1.6M56.5 29.1v5.5" fill="none" stroke="#373435" stroke-width=".21"/>
<g fill="#373435">
<path d="M56.1 33.4h.8l-.4 1.2z"/>
<path d="M56.5 29.1l.4 1.2h-.8z"/>
</g>
<path d="M55.7 38.7h1.6M56.5 34.6v4.1" fill="none" stroke="#373435" stroke-width=".21"/>
<g fill="#373435">
<path d="M56.1 37.6h.8l-.4 1.1z"/>
<path d="M56.5 34.6l.4 1.2h-.8z"/>
</g>
<path d="M55.7 34.6h1.6M56.5 38.7v8.9" fill="none" stroke="#373435" stroke-width=".21"/>
<g fill="#373435">
<path d="M56.1 46.4h.8l-.4 1.2z"/>
<path d="M56.5 38.7l.4 1.2h-.8z"/>
</g>
<path d="M55.7 47.6h1.6M230.3 122.2v6.2" fill="none" stroke="#373435" stroke-width=".21"/>
<g fill="#373435">
<path d="M230.3 122.2l.4 1.2h-.8z"/>
<path d="M229.9 127.2h.8l-.4 1.2z"/>
</g>
<path d="M229.5 116.4h1.6M56.5 124.3v4.1M229.5 128.4h1.6" fill="none" stroke="#373435" stroke-width=".21"/>
<g fill="#373435">
<path d="M56.1 127.2h.8l-.4 1.2z"/>
<path d="M56.5 124.3l.4 1.2h-.8z"/>
</g>
<path d="M55.7 113.9h1.6M56.5 111.9v2M55.7 124.3h1.6" fill="none" stroke="#373435" stroke-width=".21"/>
<g fill="#373435">
<path d="M56.1 112.7h.8l-.4 1.2z"/>
<path d="M56.5 111.9l.4 1.1h-.8z"/>
</g>
<path d="M92.5 133.7v1.7M92.5 134.5h5.6" fill="none" stroke="#373435" stroke-width=".21"/>
<g fill="#373435">
<path d="M96.9 134.1l1.2 .4-1.2 .4z"/>
<path d="M92.5 134.5l1.2-.4v.8z"/>
</g>
<path d="M55.7 52.5h1.6M56.5 47.6v4.9M98.1 133.7v1.7" fill="none" stroke="#373435" stroke-width=".21"/>
<g fill="#373435">
<path d="M56.1 51.4h.8l-.4 1.1z"/>
<path d="M56.5 47.6l.4 1.1h-.8z"/>
</g>
<path d="M55.7 61.4h1.6" fill="none" stroke="#373435" stroke-width=".21"/>
<path d="M145.1 66.3h80.8v45.6h-80.8z" fill-rule="evenodd" fill="#fff" stroke="#373435" stroke-width=".21"/>
<path d="M56.5 52.5v8.9" fill="none" stroke="#373435" stroke-width=".21"/>
<g fill="#373435">
<path d="M56.1 60.2h.8l-.4 1.2z"/>
<path d="M56.5 52.5l.4 1.2h-.8z"/>
</g>
<path d="M56.5 61.4v4.9" fill="none" stroke="#373435" stroke-width=".21"/>
<g fill="#373435">
<path d="M56.1 65.1h.8l-.4 1.2z"/>
<path d="M56.5 61.4l.4 1.1h-.8z"/>
</g>
<path d="M55.7 66.3h1.6M275 197l-6.5 6" fill="none" stroke="#373435" stroke-width=".21"/>
<g font-size="17.6" fill="#ed3237">
<text x="80.4" y="174.3" transform="rotate(-28 80.4 174.3)">SUPERSEDED BY</text>
<text x="115.7" y="177.9" transform="rotate(-28 115.7 177.9)">G11-Q04_4</text>
<text x="140.4" y="187.2" transform="rotate(-28 140.4 187.2)">(02/21)</text>
</g>
<text font-size="12.3" fill="#fefefe" x="126.8" y="61.4">NAME</text>
<text font-size="11.7" fill="#fefefe" x="75.8" y="47.3">TOURIST REGION NAME</text>
<text font-size="7.5" fill="#fefefe" x="163.2" y="59.4">*</text>
<text font-size="7.4" fill="#fff" x="111.2" y="34.5">WELCOME TO THE</text>
<text font-size="5" fill="#373435" x="260.7" y="190.9">TC2044_4</text>
<g font-size="4.2" fill="#373435">
<text x="98" y="183">APPROVED AS OFFICIAL TRAFFIC SIGN</text>
<text x="258.7" y="201.6">A</text>
<text x="264.9" y="201.6">B</text>
<text x="270.6" y="201.6">C</text>
<text x="277.1" y="201.6">D</text>
</g>
<g font-size="3.9" fill="#373435">
<text x="17.3" y="143.5">Colour Legend</text>
<text x="75.6" y="140.8">Notes:</text>
<text x="27.1" y="151">Retroreflective white</text>
<text x="27.1" y="158.8">Retroreflective brown</text>
<text x="27.1" y="166.2">Retroreflective blue</text>
<text x="27.1" y="173.7">Retroreflective yellow</text>
</g>
<text font-size="3.6" x="153" y="191.8">27/03/17</text>
<g font-size="3.5" fill="#373435">
<text x="14" y="196.4">Designed</text>
<text x="40" y="196.4">Checked</text>
<text x="67" y="196.4">Scale</text>
<text x="154.2" y="197">Date</text>
<text x="175.1" y="193.5">“WELCOME TO THE [TOURIST REGION NAME]”</text>
<text x="14" y="200.8">RH 3/15</text>
<text x="40.7" y="200.8">DJ 3/15</text>
<text x="67" y="200.8">Not to Scale</text>
<text x="195.8" y="198.5">MOTORWAY (2 LINES)</text>
</g>
<g font-size="3" fill="#373435">
<text x="75.6" y="149.1">2.</text>
<text x="75.6" y="145">1.</text>
<text x="80.6" y="149.1">Images are to be high resolution images printed on a transparent overlay on a Class 1W</text>
<text x="80.6" y="145">This sign may be located at the entrance to a tourist region on a motorway.</text>
<text x="80.5" y="152.4">retroreflective background.</text>
<text x="75.6" y="156.4">3.</text>
<text x="80.5" y="159.8">(RTO). If desired, a single image across the whole sign may be used in lieu of two images.</text>
<text x="80.6" y="156.4">The images must be approved and supported by the relevant Regional Tourism Organisation</text>
<text x="75.6" y="163.8">4.</text>
<text x="75.6" y="167.8">5.</text>
<text x="80.6" y="163.8">Protective overlay film recommended.</text>
<text x="80.6" y="167.8">* Insert appropriate tourist region name,(see page 9 for list).</text>
<text x="75.6" y="171.9">6.</text>
<text x="80.6" y="171.9">** Font is Helvetica Bold or equivalent.</text>
<text x="263.4" y="196">Page 4 of 10</text>
</g>
<g font-size="2.5" fill="#373435">
<text x="101" y="16.6">3000</text>
<text x="142.4" y="12.1">6000</text>
<text x="183.8" y="16.6">3000</text>
<text x="231.3" y="20.1">r300</text>
<text x="51.7" y="27.2">200</text>
<text x="49.8" y="32.4">200**</text>
<text x="58.2" y="30.2">72</text>
<text x="51.7" y="37.5">150</text>
<text x="49.8" y="43.8">320**</text>
<text x="51.7" y="50.9">180</text>
<text x="49.8" y="57.8">320**</text>
<text x="51.7" y="64.7">180</text>
<text x="241.7" y="76.9">3800</text>
<text x="50.3" y="90">1650</text>
<text x="100.4" y="89.7">Image 1</text>
<text x="181.1" y="89.7">Image 2</text>
<text x="53.1" y="113.8">75</text>
<text x="51.7" y="120">375</text>
<text x="58.2" y="124.1">36</text>
<text x="231.2" y="120.3">210DN</text>
<text x="51.7" y="127.2">150</text>
<text x="231.2" y="126.2">225</text>
<text x="93.3" y="134.2">310</text>
<text x="41.1" y="184.3">Department of Transport and Main Roads</text>
<text x="38.6" y="187.1">Infrastructure Management &amp; Delivery Division</text>
</g>
</svg>
